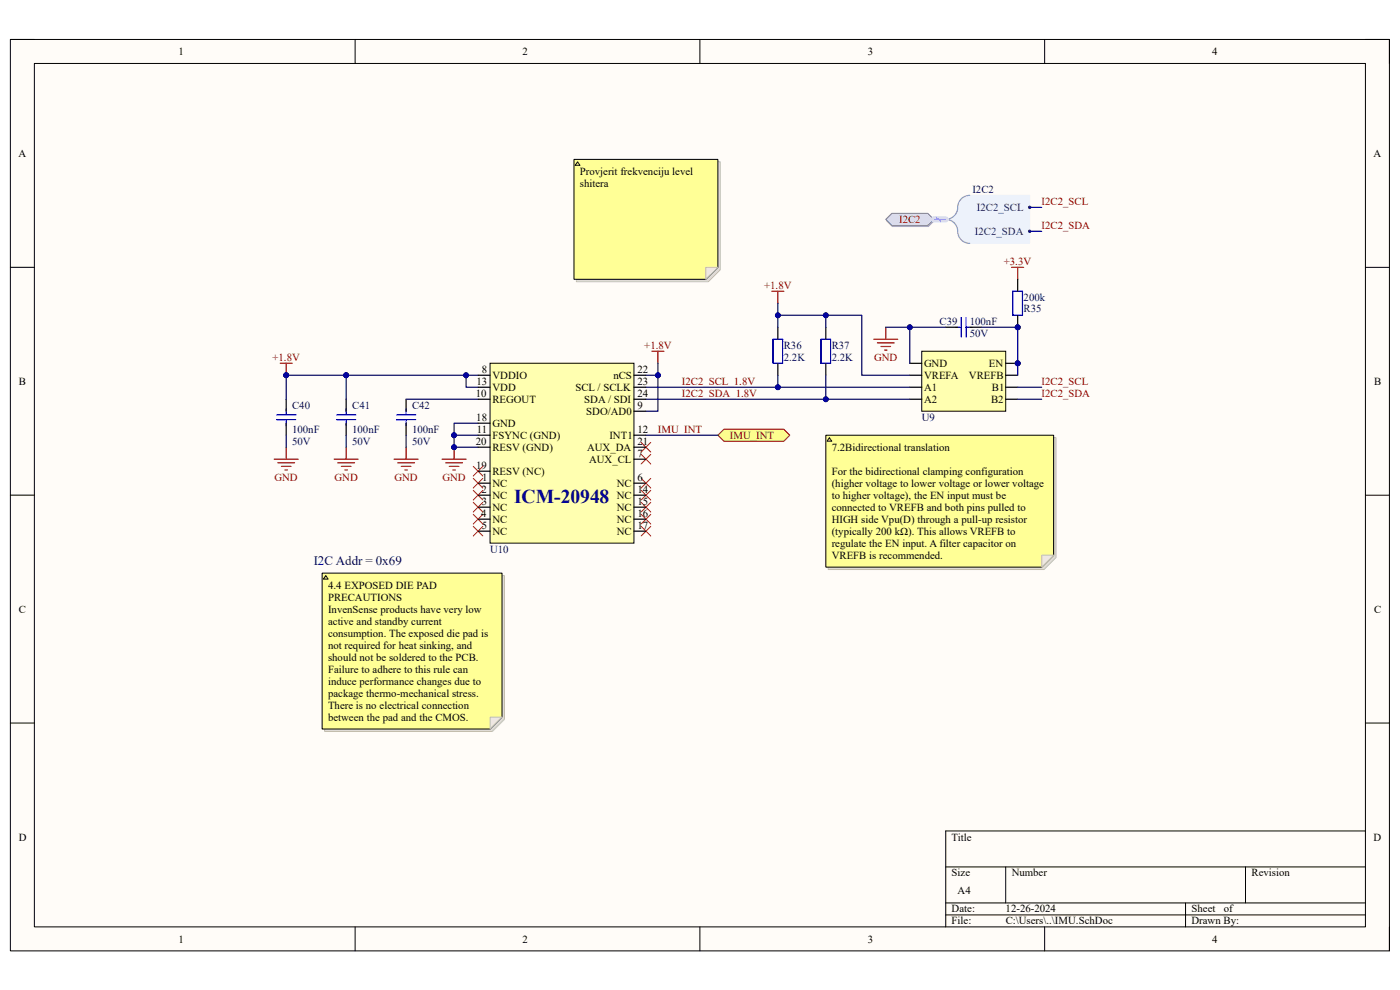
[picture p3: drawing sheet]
<svg xmlns="http://www.w3.org/2000/svg" width="297mm" height="210mm" viewBox="0 0 297 210" stroke-linecap="round" stroke-linejoin="round" font-family="sans-serif">
<path d="M2.2 8.4h292.6v193.3h-292.6z" fill-rule="evenodd" fill="#fffcf8"/>
<path d="M2.2 8.4h292.6v193.3h-292.6z" fill="none" stroke="#000" stroke-width=".21"/>
<path d="M7.3 13.5h282.4v183.1h-282.4z" fill-rule="evenodd" fill="#fffcf8"/>
<g fill="none" stroke="#000" stroke-width=".21">
<path d="M2.2 8.4h5.1M7.3 13.5h282.4v183.1h-282.4zM75.3 8.4v5.1M148.5 8.4v5.1M221.6 8.4v5.1M289.7 8.4h5.1v5.1M2.2 56.7h5.1M289.7 56.7h5.1M2.2 105h5.1M289.7 105.1h5.1M2.2 153.4h5.1M289.7 153.4h5.1"/>
<path d="M289.7 176.3h-89.1v20.3M75.3 196.6v5.1M148.5 196.6v5.1M200.6 183.9h89.1M200.6 191.5h89.1M200.6 194.1h89.1M213.4 183.9v7.6M221.6 196.6v5.1M251.5 191.5v5.1M264.2 183.9v7.6M294.8 196.6v5.1"/>
</g>
<g fill="none" stroke="#f00" stroke-width=".21">
<path d="M100.4 98.9l2 2.1M102.4 98.9l-2 2.1M100.4 101.5l2 2M100.4 104l2 2.1M100.4 106.6l2 2M100.4 109.1l2 2.1M100.4 111.7l2 2M102.4 101.5l-2 2M102.4 104l-2 2.1M102.4 106.6l-2 2M102.4 109.1l-2 2.1M102.4 111.7l-2 2"/>
<path d="M136 101.5l2.1 2M136 106.6l2.1 2M136 104l2.1 2.1M136 109.1l2.1 2.1M136 111.7l2.1 2M138.1 101.5l-2.1 2M138.1 106.6l-2.1 2M138.1 104l-2.1 2.1M138.1 109.1l-2.1 2.1M138.1 111.7l-2.1 2"/>
</g>
<path d="M84.1 89h4.1M84.1 88h4.1M86.2 86.7v1.3M86.2 89v1.3" fill="none" stroke="#00f" stroke-width=".25"/>
<path d="M86.2 84.7v2.5M86.2 89.8v2.5" fill="none" stroke="#000" stroke-width=".25"/>
<path d="M93.8 97.4h5.1M94.6 98.2h3.5M95.3 98.9h2.1M96.1 99.7h.5M96.3 94.9v2.5" fill="none" stroke="#800000" stroke-width=".25"/>
<circle cx="96.3" cy="94.9" r=".51" fill="#000080"/>
<circle cx="96.3" cy="94.9" r=".51" fill="none" stroke="#000080" stroke-width=".21"/>
<g fill="none" stroke="#800000" stroke-width=".25">
<path d="M59.4 77.1h2.6M60.7 77.1v2.5M138.3 74.5h2.6M139.6 74.5v2.6M58.2 97.4h5.1M58.9 98.2h3.6M59.7 98.9h2M60.5 99.7h.5M60.7 94.9v2.5M70.9 97.4h5.1M71.7 98.2h3.5M72.4 98.9h2.1"/>
<path d="M73.2 99.7h.5M73.4 94.9v2.5M83.6 97.4h5.1M84.4 98.2h3.5M85.1 98.9h2.1M85.9 99.7h.5M86.2 94.9v2.5"/>
</g>
<path d="M136 96.4l2.1 2M136 93.9l2.1 2M138.1 96.4l-2.1 2M138.1 93.9l-2.1 2" fill="none" stroke="#f00" stroke-width=".21"/>
<path d="M58.7 89h4M58.7 88h4M60.7 86.7v1.3M60.7 89v1.3M71.4 89h4.1M71.4 88h4.1M73.4 86.7v1.3M73.4 89v1.3" fill="none" stroke="#00f" stroke-width=".25"/>
<path d="M60.7 84.7v2.5M60.7 89.8v2.5M73.4 84.7v2.5M73.4 89.8v2.5" fill="none" stroke="#000" stroke-width=".25"/>
<circle cx="60.7" cy="79.6" r=".51" fill="#000080"/>
<circle cx="60.7" cy="79.6" r=".51" fill="none" stroke="#000080" stroke-width=".21"/>
<path d="M188 46.8l1.3-1.3h7.6l1.3 1.3-1.3 1.3h-7.6z" fill-rule="evenodd" fill="#bac0ca"/>
<path d="M188 46.8l1.3-1.3h7.6l1.3 1.3-1.3 1.3h-7.6z" fill="none" stroke="#a6acb6" stroke-width=".21"/>
<path d="M189.2 45.3h7.6l1.3 1.2-1.3 1.3h-7.6l-1.3-1.3z" fill-rule="evenodd" fill="#d5e4ff"/>
<path d="M189.2 45.3h7.6l1.3 1.2-1.3 1.3h-7.6l-1.3-1.3z" fill="none" stroke="#71809b" stroke-width=".21"/>
<path d="M204.4 41.8l1.3-.4h12.8v10.2h-12.8a2.63 2.63 0 0 1-2.5-3.2l-.7-1-1.2-.9 1.2-.8 .7-1.1 .3-1.9z" fill-rule="evenodd" fill="#edf2fb"/>
<path d="M204.4 41.8l1.3-.4h12.8v10.2h-12.8a2.63 2.63 0 0 1-2.5-3.2l-.7-1-1.2-.9 1.2-.8 .7-1.1 .3-1.9z" fill="none" stroke="#edf2fb" stroke-width=".21"/>
<path d="M205.7 41.4a2.73 2.73 0 0 0-2.6 3.2 2.54 2.54 0 0 1-2.5 1.9 2.73 2.73 0 0 1 2.6 3.2 2.55 2.55 0 0 0 2.5 1.9" fill="none" stroke="#8f9ec9" stroke-width=".25"/>
<circle cx="218.4" cy="44" r=".25" fill="#003a70"/>
<circle cx="218.4" cy="44" r=".25" fill="none" stroke="#003a70" stroke-width=".21"/>
<circle cx="218.4" cy="49.1" r=".25" fill="#003a70"/>
<circle cx="218.4" cy="49.1" r=".25" fill="none" stroke="#003a70" stroke-width=".21"/>
<path d="M214.6 56.7h2.6M215.9 56.7v2.6M185.4 72h5.1M186.1 72.7h3.6M186.9 73.5h2M187.7 74.3h.5M187.9 69.4v2.6" fill="none" stroke="#800000" stroke-width=".25"/>
<circle cx="215.9" cy="69.4" r=".51" fill="#000080"/>
<circle cx="215.9" cy="69.4" r=".51" fill="none" stroke="#000080" stroke-width=".21"/>
<path d="M214.9 61.8h2v5.1h-2z" fill="none" stroke="#00f" stroke-width=".25"/>
<path d="M215.9 66.9v2.5" fill="none" stroke="#000" stroke-width=".25"/>
<circle cx="215.9" cy="69.4" r=".51" fill="#000080"/>
<circle cx="215.9" cy="69.4" r=".51" fill="none" stroke="#000080" stroke-width=".21"/>
<path d="M215.9 59.3v2.5M200.6 69.4h2.6M205.7 69.4h2.6" fill="none" stroke="#000" stroke-width=".25"/>
<path d="M202.7 69.4h1.2M203.9 67.4v4.1M205 69.4h1.2M205 67.4v4.1" fill="none" stroke="#00f" stroke-width=".25"/>
<path d="M152.3 92.3l1.3-1.2h12.7l1.3 1.2-1.3 1.3h-12.7z" fill-rule="evenodd" fill="#ffff80"/>
<path d="M152.3 92.3l1.3-1.2h12.7l1.3 1.2-1.3 1.3h-12.7z" fill="none" stroke="#800000" stroke-width=".21"/>
<path d="M164 72h2v5.1h-2zM174.2 72h2v5.1h-2z" fill="none" stroke="#00f" stroke-width=".25"/>
<path d="M165 69.4v2.6M165 77.1v2.5M175.2 69.4v2.6M175.2 77.1v2.5" fill="none" stroke="#000" stroke-width=".25"/>
<path d="M163.7 61.8h2.6M165 61.8v2.5" fill="none" stroke="#800000" stroke-width=".25"/>
<circle cx="215.9" cy="77.1" r=".51" fill="#000080"/>
<circle cx="215.9" cy="77.1" r=".51" fill="none" stroke="#000080" stroke-width=".21"/>
<path d="M195.5 74.5h17.9v12.7h-17.9z" fill-rule="evenodd" fill="#ffffb0"/>
<path d="M195.5 74.5h17.9v12.7h-17.9z" fill="none" stroke="#000" stroke-width=".21"/>
<path d="M193 77.1h2.5M193 79.6h2.5M213.4 77.1h2.5M193 82.1h2.5M193 84.7h2.5" fill="none" stroke="#000" stroke-width=".25"/>
<circle cx="215.9" cy="77.1" r=".51" fill="#000080"/>
<circle cx="215.9" cy="77.1" r=".51" fill="none" stroke="#000080" stroke-width=".21"/>
<path d="M213.4 79.6h2.5M213.4 82.1h2.5M213.4 84.7h2.5" fill="none" stroke="#000" stroke-width=".25"/>
<path d="M137 79.6h2.6M86.2 84.7h15.2" fill="none" stroke="#000080" stroke-width=".25"/>
<circle cx="139.6" cy="79.6" r=".51" fill="#000080"/>
<circle cx="139.6" cy="79.6" r=".51" fill="none" stroke="#000080" stroke-width=".21"/>
<path d="M73.4 79.6v5.1M73.4 92.3v2.6M86.2 92.3v2.6" fill="none" stroke="#000080" stroke-width=".25"/>
<circle cx="73.4" cy="79.6" r=".51" fill="#000080"/>
<circle cx="73.4" cy="79.6" r=".51" fill="none" stroke="#000080" stroke-width=".21"/>
<path d="M60.7 79.6v5.1M60.7 92.3v2.6" fill="none" stroke="#000080" stroke-width=".25"/>
<circle cx="60.7" cy="79.6" r=".51" fill="#000080"/>
<circle cx="60.7" cy="79.6" r=".51" fill="none" stroke="#000080" stroke-width=".21"/>
<path d="M218.5 44h2.5M218.5 49.1h2.5M187.9 69.4h5.1v7.7" fill="none" stroke="#000080" stroke-width=".25"/>
<circle cx="193" cy="69.4" r=".51" fill="#000080"/>
<circle cx="193" cy="69.4" r=".51" fill="none" stroke="#000080" stroke-width=".21"/>
<path d="M96.3 92.3h5.1M215.9 82.1h5.1M215.9 84.7h5.1" fill="none" stroke="#000080" stroke-width=".25"/>
<circle cx="96.3" cy="92.3" r=".51" fill="#000080"/>
<circle cx="96.3" cy="92.3" r=".51" fill="none" stroke="#000080" stroke-width=".21"/>
<path d="M193 69.4h7.6" fill="none" stroke="#000080" stroke-width=".25"/>
<circle cx="193" cy="69.4" r=".51" fill="#000080"/>
<circle cx="193" cy="69.4" r=".51" fill="none" stroke="#000080" stroke-width=".21"/>
<path d="M208.3 69.4h7.6v10.2" fill="none" stroke="#000080" stroke-width=".25"/>
<circle cx="215.9" cy="69.4" r=".51" fill="#000080"/>
<circle cx="215.9" cy="69.4" r=".51" fill="none" stroke="#000080" stroke-width=".21"/>
<circle cx="215.9" cy="77.1" r=".51" fill="#000080"/>
<circle cx="215.9" cy="77.1" r=".51" fill="none" stroke="#000080" stroke-width=".21"/>
<path d="M101.4 89.8h-5.1v5.1h5.1" fill="none" stroke="#000080" stroke-width=".25"/>
<circle cx="96.3" cy="94.9" r=".51" fill="#000080"/>
<circle cx="96.3" cy="94.9" r=".51" fill="none" stroke="#000080" stroke-width=".21"/>
<circle cx="96.3" cy="92.3" r=".51" fill="#000080"/>
<circle cx="96.3" cy="92.3" r=".51" fill="none" stroke="#000080" stroke-width=".21"/>
<path d="M139.6 77.1v10.1h-2.6" fill="none" stroke="#000080" stroke-width=".25"/>
<circle cx="139.6" cy="79.6" r=".51" fill="#000080"/>
<circle cx="139.6" cy="79.6" r=".51" fill="none" stroke="#000080" stroke-width=".21"/>
<path d="M165 66.9v2.5M137 92.3h15.3" fill="none" stroke="#000080" stroke-width=".25"/>
<circle cx="165" cy="66.9" r=".51" fill="#000080"/>
<circle cx="165" cy="66.9" r=".51" fill="none" stroke="#000080" stroke-width=".21"/>
<path d="M165 79.6v2.5" fill="none" stroke="#000080" stroke-width=".25"/>
<circle cx="165" cy="82.1" r=".51" fill="#000080"/>
<circle cx="165" cy="82.1" r=".51" fill="none" stroke="#000080" stroke-width=".21"/>
<path d="M175.2 79.6v5.1" fill="none" stroke="#000080" stroke-width=".25"/>
<circle cx="175.2" cy="84.7" r=".51" fill="#000080"/>
<circle cx="175.2" cy="84.7" r=".51" fill="none" stroke="#000080" stroke-width=".21"/>
<path d="M165 64.3v2.6h10.2v2.5" fill="none" stroke="#000080" stroke-width=".25"/>
<circle cx="175.2" cy="66.9" r=".51" fill="#000080"/>
<circle cx="175.2" cy="66.9" r=".51" fill="none" stroke="#000080" stroke-width=".21"/>
<circle cx="165" cy="66.9" r=".51" fill="#000080"/>
<circle cx="165" cy="66.9" r=".51" fill="none" stroke="#000080" stroke-width=".21"/>
<path d="M175.2 66.9h7.6v12.7h10.2" fill="none" stroke="#000080" stroke-width=".25"/>
<circle cx="175.2" cy="66.9" r=".51" fill="#000080"/>
<circle cx="175.2" cy="66.9" r=".51" fill="none" stroke="#000080" stroke-width=".21"/>
<path d="M60.7 79.6h12.7" fill="none" stroke="#000080" stroke-width=".25"/>
<circle cx="73.4" cy="79.6" r=".51" fill="#000080"/>
<circle cx="73.4" cy="79.6" r=".51" fill="none" stroke="#000080" stroke-width=".21"/>
<circle cx="60.7" cy="79.6" r=".51" fill="#000080"/>
<circle cx="60.7" cy="79.6" r=".51" fill="none" stroke="#000080" stroke-width=".21"/>
<path d="M98.9 79.6h2.5" fill="none" stroke="#000080" stroke-width=".25"/>
<circle cx="98.9" cy="79.6" r=".51" fill="#000080"/>
<circle cx="98.9" cy="79.6" r=".51" fill="none" stroke="#000080" stroke-width=".21"/>
<path d="M73.4 79.6h25.5v2.5h2.5" fill="none" stroke="#000080" stroke-width=".25"/>
<circle cx="73.4" cy="79.6" r=".51" fill="#000080"/>
<circle cx="73.4" cy="79.6" r=".51" fill="none" stroke="#000080" stroke-width=".21"/>
<circle cx="98.9" cy="79.6" r=".51" fill="#000080"/>
<circle cx="98.9" cy="79.6" r=".51" fill="none" stroke="#000080" stroke-width=".21"/>
<path d="M137 84.7h56" fill="none" stroke="#000080" stroke-width=".25"/>
<circle cx="175.2" cy="84.7" r=".51" fill="#000080"/>
<circle cx="175.2" cy="84.7" r=".51" fill="none" stroke="#000080" stroke-width=".21"/>
<path d="M137 82.1h56" fill="none" stroke="#000080" stroke-width=".25"/>
<circle cx="165" cy="82.1" r=".51" fill="#000080"/>
<circle cx="165" cy="82.1" r=".51" fill="none" stroke="#000080" stroke-width=".21"/>
<path d="M198.1 46.5h2.5" fill="none" stroke="#cbdaff" stroke-width="1.3"/>
<path d="M198.6 46.1l1 .9" fill="none" stroke="#adbce7" stroke-width=".38"/>
<path d="M198.1 46.5h2.5" fill="none" stroke="#adbce7" stroke-width=".25"/>
<path d="M104 77.1h30.5v38.1h-30.5z" fill-rule="evenodd" fill="#ffffb0"/>
<path d="M104 77.1h30.5v38.1h-30.5z" fill="none" stroke="#000" stroke-width=".21"/>
<g fill="none" stroke="#000" stroke-width=".25">
<path d="M101.4 79.6h2.6M134.5 79.6h2.5M101.4 84.7h2.6M101.4 92.3h2.6M101.4 82.1h2.6M101.4 89.8h2.6M101.4 100h2.6M101.4 94.9h2.6M134.5 97.4h2.5M134.5 87.2h2.5M134.5 84.7h2.5M134.5 92.3h2.5"/>
<path d="M134.5 82.1h2.5M134.5 94.9h2.5M101.4 102.5h2.6M101.4 105h2.6M101.4 107.6h2.6M101.4 110.1h2.6M101.4 112.7h2.6M134.5 102.5h2.5M134.5 105h2.5M134.5 107.6h2.5M134.5 110.1h2.5M134.5 112.7h2.5"/>
</g>
<path d="M68.9 122.1h38.1v30.5l-2.5 2.6h-35.6z" fill-rule="evenodd" fill="#e0ddd7"/>
<path d="M68.9 122.1h38.1v30.5l-2.5 2.6h-35.6z" fill="none" stroke="#bfbdba" stroke-width=".21"/>
<path d="M68.3 121.6h38.2v30.5l-2.5 2.6h-35.7z" fill-rule="evenodd" fill="#ffff96"/>
<path d="M68.3 121.6h38.2v30.5l-2.5 2.6h-35.7z" fill="none" stroke="#000" stroke-width=".21"/>
<path d="M104 152.1h2.5l-2.5 2.6z" fill="#f2f0d8"/>
<path d="M104 152.1h2.5l-2.5 2.6z" fill="none" stroke="#bfbdba" stroke-width=".21"/>
<path d="M69.1 122.1l.5 .8h-1z" fill="#ffcc78"/>
<path d="M69.1 122.1l.5 .8h-1z" fill="none" stroke="#300" stroke-width=".21"/>
<path d="M175.7 92.8h48.3v25.5l-2.5 2.5h-45.8z" fill-rule="evenodd" fill="#e0ddd7"/>
<path d="M175.7 92.8h48.3v25.5l-2.5 2.5h-45.8z" fill="none" stroke="#bfbdba" stroke-width=".21"/>
<path d="M175.2 92.3h48.3v25.5l-2.5 2.5h-45.8z" fill-rule="evenodd" fill="#ffff96"/>
<path d="M175.2 92.3h48.3v25.5l-2.5 2.5h-45.8z" fill="none" stroke="#000" stroke-width=".21"/>
<path d="M221 117.8h2.5l-2.5 2.5z" fill="#f2f0d8"/>
<path d="M221 117.8h2.5l-2.5 2.5z" fill="none" stroke="#bfbdba" stroke-width=".21"/>
<path d="M176 92.8l.5 .8h-1z" fill="#ffcc78"/>
<path d="M176 92.8l.5 .8h-1z" fill="none" stroke="#300" stroke-width=".21"/>
<path d="M122.3 34.3h30.5v22.9l-2.5 2.6h-28z" fill-rule="evenodd" fill="#e0ddd7"/>
<path d="M122.3 34.3h30.5v22.9l-2.5 2.6h-28z" fill="none" stroke="#bfbdba" stroke-width=".21"/>
<path d="M121.8 33.8h30.5v22.9l-2.5 2.6h-28z" fill-rule="evenodd" fill="#ffff96"/>
<path d="M121.8 33.8h30.5v22.9l-2.5 2.6h-28z" fill="none" stroke="#000" stroke-width=".21"/>
<path d="M149.8 56.7h2.5l-2.5 2.6z" fill="#f2f0d8"/>
<path d="M149.8 56.7h2.5l-2.5 2.6z" fill="none" stroke="#bfbdba" stroke-width=".21"/>
<path d="M122.5 34.3l.5 .8h-1z" fill="#ffcc78"/>
<path d="M122.5 34.3l.5 .8h-1z" fill="none" stroke="#300" stroke-width=".21"/>
<text font-size="4.1" fill="#000080" x="109.1" y="106.7">ICM-20948</text>
<text font-size="2.8" fill="#000080" x="66.5" y="119.9">I2C Addr = 0x69</text>
<g font-size="2.3">
<text x="37.9" y="11.7">1</text>
<text x="110.9" y="11.7">2</text>
<text x="184.1" y="11.7">3</text>
<text x="257.1" y="11.7">4</text>
<text x="3.9" y="33.3">A</text>
<text x="291.4" y="33.3">A</text>
<text x="123" y="37.1">Provjerit frekvenciju level</text>
<text x="123" y="39.7">shitera</text>
<text x="196" y="77.8">GND</text>
<text x="209.8" y="77.8">EN</text>
<text x="4" y="81.6">B</text>
<text x="101.1" y="81.6">13</text>
<text x="102.2" y="79.1">8</text>
<text x="104.5" y="80.3">VDDIO</text>
<text x="104.5" y="82.9">VDD</text>
<text x="122.1" y="82.9">SCL / SCLK</text>
<text x="130.1" y="80.3">nCS</text>
<text x="135.3" y="79.1">22</text>
<text x="135.3" y="81.6">23</text>
<text x="196" y="80.3">VREFA</text>
<text x="196" y="82.9">A1</text>
<text x="205.6" y="80.3">VREFB</text>
<text x="210.4" y="82.9">B1</text>
<text x="291.5" y="81.6">B</text>
<text x="101" y="84.2">10</text>
<text x="101" y="89.3">18</text>
<text x="104.5" y="85.4">REGOUT</text>
<text x="124" y="85.4">SDA / SDI</text>
<text x="124.4" y="88">SDO/AD0</text>
<text x="135.3" y="86.7">9</text>
<text x="135.3" y="84.2">24</text>
<text x="196" y="85.4">A2</text>
<text x="210.3" y="85.4">B2</text>
<text x="101" y="94.4">20</text>
<text x="101.2" y="91.8">11</text>
<text x="104.5" y="93.1">FSYNC (GND)</text>
<text x="104.5" y="90.6">GND</text>
<text x="104.5" y="95.6">RESV (GND)</text>
<text x="124.5" y="95.6">AUX_DA</text>
<text x="129.3" y="93.1">INT1</text>
<text x="135.3" y="91.8">12</text>
<text x="135.3" y="94.4">21</text>
<text x="176.4" y="95.6">7.2Bidirectional translation</text>
<text x="101" y="99.4">19</text>
<text x="102.3" y="102">1</text>
<text x="104.5" y="100.7">RESV (NC)</text>
<text x="125" y="98.2">AUX_CL</text>
<text x="135.3" y="102">6</text>
<text x="135.3" y="96.9">7</text>
<text x="176.4" y="100.7">For the bidirectional clamping configuration</text>
<text x="102.2" y="104.5">2</text>
<text x="102.2" y="107.1">3</text>
<text x="104.5" y="103.3">NC</text>
<text x="104.5" y="105.8">NC</text>
<text x="130.9" y="103.3">NC</text>
<text x="130.9" y="105.8">NC</text>
<text x="135.3" y="104.5">14</text>
<text x="135.3" y="107.1">15</text>
<text x="176.4" y="103.3">(higher voltage to lower voltage or lower voltage</text>
<text x="176.4" y="105.8">to higher voltage), the EN input must be</text>
<text x="102.1" y="109.6">4</text>
<text x="102.2" y="112.1">5</text>
<text x="104.5" y="108.3">NC</text>
<text x="104.5" y="110.9">NC</text>
<text x="104.5" y="113.4">NC</text>
<text x="130.9" y="108.3">NC</text>
<text x="130.9" y="110.9">NC</text>
<text x="130.9" y="113.4">NC</text>
<text x="135.3" y="109.6">16</text>
<text x="135.3" y="112.1">17</text>
<text x="176.4" y="108.3">connected to VREFB and both pins pulled to</text>
<text x="176.4" y="110.9">HIGH side Vpu(D) through a pull-up resistor</text>
<text x="176.4" y="113.4">(typically 200 kΩ). This allows VREFB to</text>
<text x="176.4" y="116">regulate the EN input. A filter capacitor on</text>
<text x="176.4" y="118.5">VREFB is recommended.</text>
<text x="69.6" y="124.9">4.4 EXPOSED DIE PAD</text>
<text x="4" y="130">C</text>
<text x="69.6" y="127.4">PRECAUTIONS</text>
<text x="69.6" y="130">InvenSense products have very low</text>
<text x="291.5" y="130">C</text>
<text x="69.6" y="132.5">active and standby current</text>
<text x="69.6" y="135">consumption. The exposed die pad is</text>
<text x="69.6" y="137.6">not required for heat sinking, and</text>
<text x="69.6" y="140.1">should not be soldered to the PCB.</text>
<text x="69.6" y="142.7">Failure to adhere to this rule can</text>
<text x="69.6" y="145.2">induce performance changes due to</text>
<text x="69.6" y="147.8">package thermo-mechanical stress.</text>
<text x="69.6" y="150.3">There is no electrical connection</text>
<text x="69.6" y="152.9">between the pad and the CMOS.</text>
<text x="4" y="178.3">D</text>
<text x="201.9" y="178.3">Title</text>
<text x="291.4" y="178.3">D</text>
<text x="201.9" y="185.9">Size</text>
<text x="214.6" y="185.9">Number</text>
<text x="265.5" y="185.9">Revision</text>
<text x="203.2" y="189.7">A4</text>
<text x="201.9" y="193.5">Date:</text>
<text x="201.9" y="196.1">File:</text>
<text x="213.3" y="193.5">12-26-2024</text>
<text x="213.4" y="196.1">C:\Users\..\IMU.SchDoc</text>
<text x="252.8" y="193.5">Sheet</text>
<text x="252.8" y="196.1">Drawn By:</text>
<text x="259.6" y="193.5">of</text>
<text x="37.9" y="199.9">1</text>
<text x="110.9" y="199.9">2</text>
<text x="184.1" y="199.9">3</text>
<text x="257.1" y="199.9">4</text>
</g>
<g font-size="2.3" fill="#000080">
<text x="206.3" y="40.9">I2C2</text>
<text x="217.2" y="63.8">200k</text>
<text x="199.3" y="68.9">C39</text>
<text x="205.7" y="71.5">50V</text>
<text x="205.7" y="68.9">100nF</text>
<text x="217.2" y="66.1">R35</text>
<text x="166.3" y="74">R36</text>
<text x="166.3" y="76.5">2.2K</text>
<text x="176.4" y="74">R37</text>
<text x="176.4" y="76.5">2.2K</text>
<text x="62" y="86.7">C40</text>
<text x="74.7" y="86.7">C41</text>
<text x="87.4" y="86.7">C42</text>
<text x="195.5" y="89.3">U9</text>
<text x="62" y="94.4">50V</text>
<text x="62" y="91.8">100nF</text>
<text x="74.7" y="94.4">50V</text>
<text x="74.7" y="91.8">100nF</text>
<text x="87.4" y="94.4">50V</text>
<text x="87.4" y="91.8">100nF</text>
<text x="104" y="117.3">U10</text>
</g>
<g font-size="2.3" fill="#800000">
<text x="190.8" y="47.3">I2C2</text>
<text x="221" y="43.5">I2C2_SCL</text>
<text x="221" y="48.6">I2C2_SDA</text>
<text x="213" y="56.2">+3.3V</text>
<text x="162.1" y="61.3">+1.8V</text>
<text x="57.8" y="76.5">+1.8V</text>
<text x="136.7" y="74">+1.8V</text>
<text x="185.5" y="76.5">GND</text>
<text x="144.7" y="81.6">I2C2_SCL_1.8V</text>
<text x="221" y="81.6">I2C2_SCL</text>
<text x="144.7" y="84.2">I2C2_SDA_1.8V</text>
<text x="221" y="84.2">I2C2_SDA</text>
<text x="139.6" y="91.8">IMU_INT</text>
<text x="154.9" y="93.1">IMU_INT</text>
<text x="58.3" y="102">GND</text>
<text x="71" y="102">GND</text>
<text x="83.7" y="102">GND</text>
<text x="93.9" y="102">GND</text>
</g>
<g font-size="2.3" fill="#003a70">
<text x="207.3" y="44.7">I2C2_SCL</text>
<text x="206.8" y="49.8">I2C2_SDA</text>
</g>
</svg>
